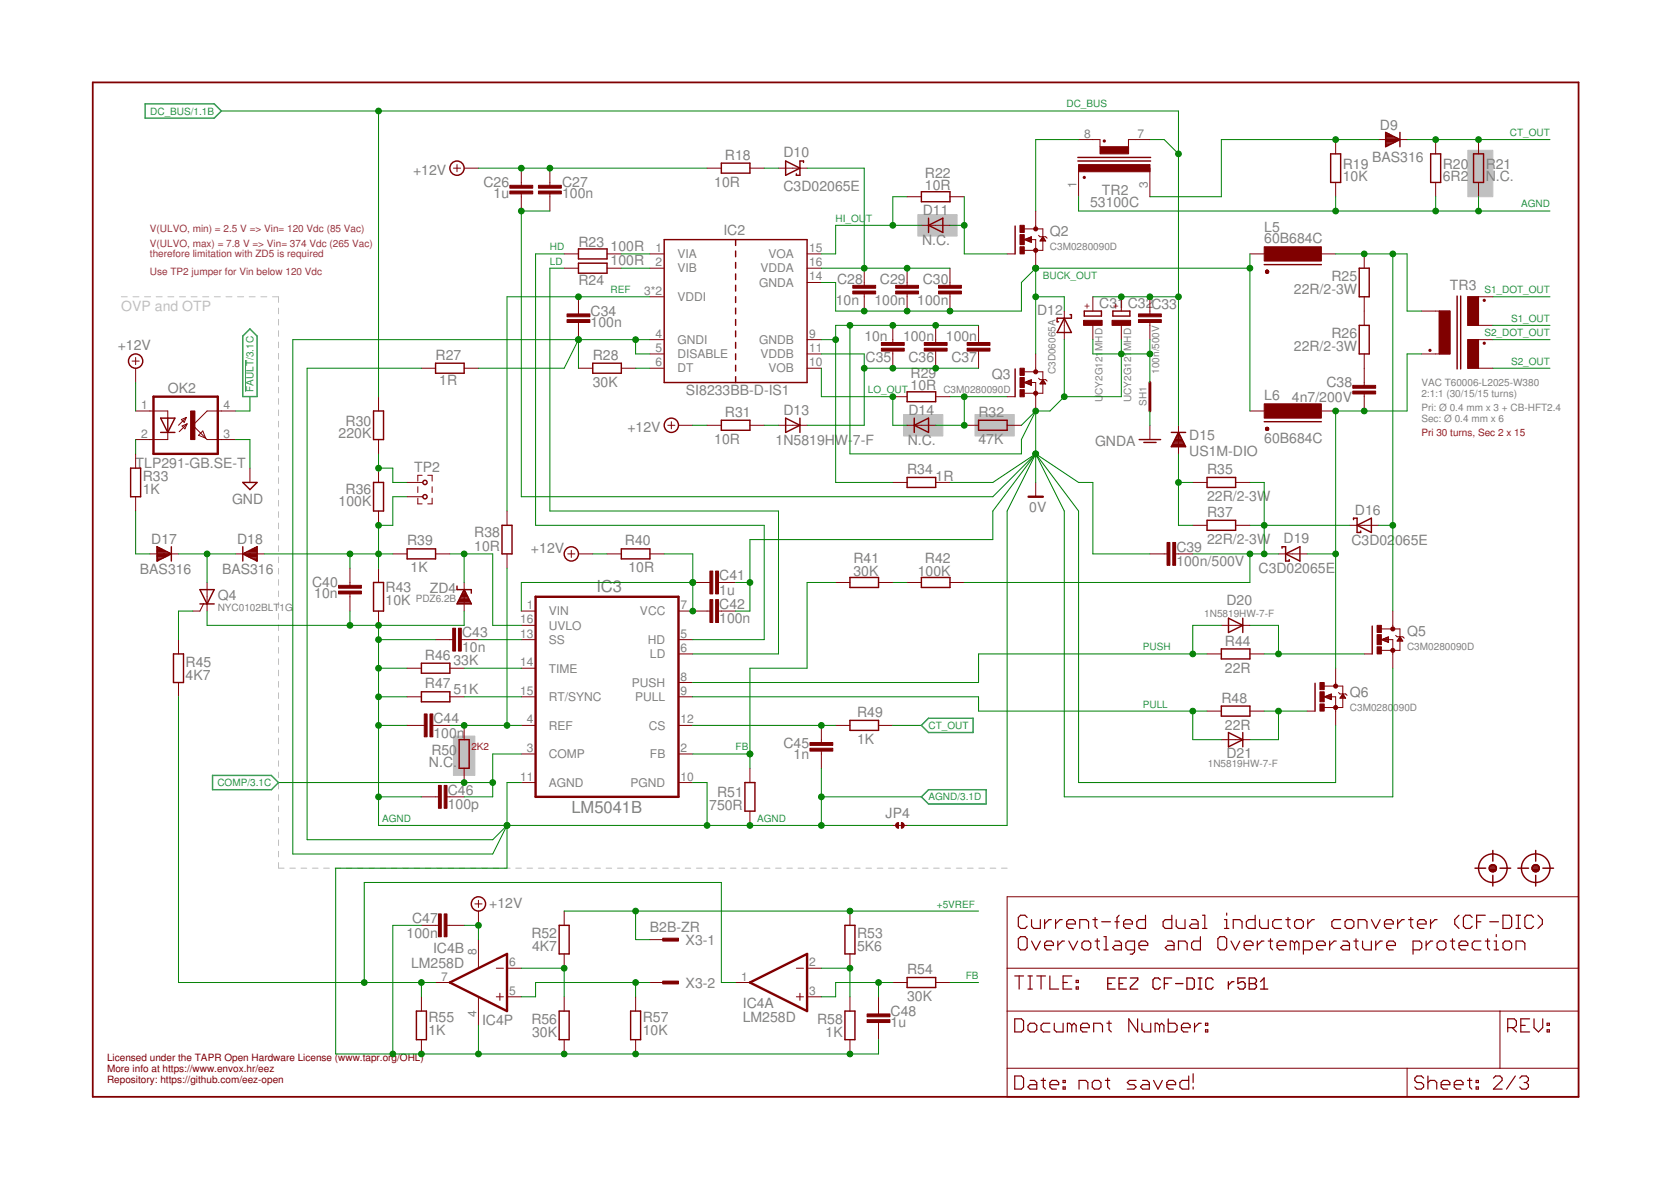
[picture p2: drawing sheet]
<svg xmlns="http://www.w3.org/2000/svg" width="297mm" height="210mm" viewBox="0 0 297 210" stroke-linecap="round" stroke-linejoin="round" font-family="sans-serif">
<g fill="#c0c0c0" stroke="#c0c0c0" stroke-width=".18">
<path d="M260.9 26.7h4.5v8.3h-4.5z"/>
<path d="M80.6 130.8h3.8v7h-3.8z"/>
<path d="M173.3 73.7h7v3.8h-7z"/>
<path d="M163.2 38.1h6.9v3.9h-6.9z"/>
<path d="M160.6 73.7h7v3.8h-7z"/>
</g>
<g fill="none" stroke="#c0c0c0" stroke-width=".18">
<path d="M21.6 52.7h1M23.6 52.7h1.1M25.7 52.7h1.1M27.8 52.7h1M29.8 52.7h1.1M31.9 52.7h1.1M34 52.7h1M36 52.7h1.1M38.1 52.7h1.1M40.2 52.7h1M42.2 52.7h1.1M44.3 52.7h1.1"/>
<path d="M46.4 52.7h1M48.4 52.7h1.1v1M49.5 54.8v1M49.5 56.8v1M49.5 58.8v1M49.5 60.8v1M49.5 62.8v1M49.5 64.8v1M49.5 66.8v1M49.5 68.8v1M49.5 70.8v1.1M49.5 72.9v1"/>
<path d="M49.5 74.9v1M49.5 76.9v1M49.5 78.9v1M49.5 80.9v1M49.5 82.9v1M49.5 84.9v1M49.5 86.9v1M49.5 88.9v1.1M49.5 91v1M49.5 93v1M49.5 95v1M49.5 97v1"/>
<path d="M49.5 99v1M49.5 101v1M49.5 103v1M49.5 105v1M49.5 107v1.1M49.5 109.1v1M49.5 111.1v1M49.5 113.1v1M49.5 115.1v1M49.5 117.1v1M49.5 119.1v1M49.5 121.1v1"/>
<path d="M49.5 123.1v1M49.5 125.1v1.1M49.5 127.1v1.1M49.5 129.2v1M49.5 131.2v1M49.5 133.2v1M49.5 135.2v1M49.5 137.2v1M49.5 139.2v1M49.5 141.2v1M49.5 143.3v1M49.5 145.3v1"/>
<path d="M49.5 147.3v1M49.5 149.3v1M49.5 151.3v1M49.5 153.3v1h1M51.5 154.3h1M53.5 154.3h1M55.5 154.3h1M57.5 154.3h1M59.5 154.3h1.1M61.6 154.3h1M63.6 154.3h1M65.6 154.3h1"/>
<path d="M67.6 154.3h1M69.6 154.3h1M71.6 154.3h1M73.6 154.3h1M75.6 154.3h1M77.6 154.3h1M79.6 154.3h1M81.6 154.3h1M83.6 154.3h1M85.6 154.3h1.1M87.7 154.3h1M89.7 154.3h1"/>
<path d="M91.7 154.3h1M93.7 154.3h1M95.7 154.3h1M97.7 154.3h1M99.7 154.3h1M101.7 154.3h1M103.7 154.3h1M105.7 154.3h1M107.7 154.3h1M109.7 154.3h1M111.8 154.3h1M113.7 154.3h1.1"/>
<path d="M115.8 154.3h1M117.8 154.3h1M119.8 154.3h1M121.8 154.3h1M123.8 154.3h1M125.8 154.3h1M127.8 154.3h1M129.8 154.3h1M131.8 154.3h1M133.8 154.3h1.1M135.8 154.3h1.1M137.9 154.3h1"/>
<path d="M139.9 154.3h1M141.9 154.3h1M143.9 154.3h1M145.9 154.3h1M147.9 154.3h1M149.9 154.3h1M151.9 154.3h1M153.9 154.3h1M155.9 154.3h1M157.9 154.3h1M159.9 154.3h1.1M161.9 154.3h1.1"/>
<path d="M164 154.3h1M166 154.3h1M168 154.3h1M170 154.3h1M172 154.3h1M174 154.3h1M176 154.3h1M178 154.3h1"/>
</g>
<g fill="none" stroke="#800000" stroke-width=".21">
<path d="M180.4 173.5h1.5M181 166.9l.4-.4h.8l.4 .4v1.5l-.4 .4h-.8l-.4-.4zM181.2 173.5v2.3M182.6 163.1l-.4-.4h-.8l-.4 .4v1.5l.4 .4h.8l.4-.4M182.7 173.5h.8M182.7 175.8h.8M183.1 173.5v2.3M183.4 163.4v1.2l.3 .4h1.2v-1.6M183.4 167.3l.7 1.5 .8-1.5M184.3 173.5h1.5M185.1 173.5v2.3M185.7 163.4v1.6"/>
<path d="M185.7 168h1.6v-.4l-.4-.3h-.8l-.4 .3v.8l.4 .4h.8M186.6 173.5v2.3h1.6M186.9 163.4h-.4l-.8 .8M187.6 163.4v1.6M188 167.3v1.5M188.8 163.4h-.4l-.8 .8M189 174.6h.7M189.2 167.3h-.4l-.8 .7M189.6 164.2h1.6v-.4l-.4-.4h-.8l-.4 .4v.8l.4 .4h.8M190 167.3l.8 1.5 .8-1.5M190.5 173.5h-1.5v2.3h1.5M191.3 175.4h.4v.4h-.4z"/>
<path d="M191.3 174.2h.4v.4h-.4zM191.9 165v-1.6h1.2l.4 .4v1.2M192.3 167.6l.4-.3h.8l.4 .3v.8l-.4 .4h-.8l-.4-.4zM194.3 163.4h.8M194.7 163.1v1.5l.4 .4M194.7 167.3h.8M195.1 166.9v1.5l.4 .4M195.8 163.8h1.6M196.2 166.5h.4v2.3M196.2 168.8h.8M198.2 163.8h.7M198.2 167.3h.7l.4 .3v1.2h-1.1l-.4-.4 .4-.4h1.1"/>
<path d="M198.9 162.7l-.3 .4v1.9M199.7 164.2h1.6v-.4l-.4-.4h-.8l-.4 .4v.8l.4 .4h.8M201.7 168.8h-1.2l-.4-.4v-.8l.4-.3h1.2v1.9l-.4 .4h-.4M202.5 168h1.5v-.4l-.4-.3h-.7l-.4 .3v.8l.4 .4h.7M203.6 162.7v2.3h-1.1l-.4-.4v-.8l.4-.4h1.1M207.5 167.3h.8l.4 .3v1.2h-1.2l-.4-.4 .4-.4h1.2M208.3 162.7v2.3h-1.2l-.3-.4v-.8l.3-.4h1.2M209.1 163.4v1.2l.4 .4h1.2v-1.6M209.5 168.8v-1.5h1.2l.3 .3v1.2M211.8 163.4h.8l.4 .4v1.2h-1.2l-.4-.4 .4-.4h1.2M213.4 166.5v2.3h-1.2l-.4-.4v-.8l.4-.3h1.2M213.8 162.7h.4v2.3"/>
<path d="M213.8 165h.7M216.5 166.9l.4-.4h.8l.4 .4v1.5l-.4 .4h-.8l-.4-.4zM217.7 165h.7M217.7 163.4h.4v1.6M218.1 162.3v.4M218.8 167.3l.8 1.5 .8-1.5M219.2 165v-1.6h1.2l.4 .4v1.2M221.2 168h1.5v-.4l-.4-.3h-.7l-.4 .3v.8l.4 .4h.7M223.1 162.7v2.3h-1.1l-.4-.4v-.8l.4-.4h1.1M223.5 167.3v1.5M223.9 163.4v1.2l.4 .4h1.1v-1.6M224.7 167.3h-.4l-.8 .7"/>
<path d="M225.4 167.3h.8M225.8 166.9v1.5l.4 .4M227 168h1.6v-.4l-.4-.3h-.8l-.4 .3v.8l.4 .4h.8M227.8 163.4h-1.2l-.4 .4v.8l.4 .4h1.2M228.6 163.4h.8M229 163.1v1.5l.4 .4M230.1 163.8l.4-.4h.8l.4 .4v.8l-.4 .4h-.8l-.4-.4zM230.1 167.6v1.2M230.1 167.6l-.4-.3h-.3v1.5M230.1 167.6l.4-.3 .4 .3v1.2M231.7 168.8h1.2l.4-.4v-.8l-.4-.3h-1.2v2.3M232.5 163.4v1.6"/>
<path d="M233.6 163.4h-.3l-.8 .8M234 168h1.6v-.4l-.4-.3h-.8l-.4 .3v.8l.4 .4h.8M236.4 167.3v1.5M237.5 167.3h-.3l-.8 .7M238.3 163.4h-1.1l-.5 .4v.8l.5 .4h1.1M238.7 167.3h.8l.4 .3v1.2h-1.2l-.4-.4 .4-.4h1.2M239.5 163.4h.8l.4 .4v.8l-.4 .4h-.8l-.4-.4v-.8zM240.7 167.3h.7M241 166.9v1.5l.4 .4M241.4 165v-1.6h1.2l.4 .4v1.2M242.2 167.3v1.1l.4 .4h1.2v-1.5M243.8 163.4l.8 1.6 .7-1.6"/>
<path d="M244.6 167.3v1.5M245.7 167.3h-.4l-.7 .7M246.1 164.2h1.6v-.4l-.4-.4h-.8l-.4 .4v.8l.4 .4h.8M246.5 168h1.6v-.4l-.4-.3h-.8l-.4 .3v.8l.4 .4h.8M248.5 163.4v1.6M249.6 163.4h-.4l-.7 .8M250.4 163.4h.8M250.8 163.1v1.5l.4 .4M251.2 168.8h1.1l.4-.4v-.8l-.4-.3h-1.1v2.3M252 164.2h1.5v-.4l-.4-.4h-.8l-.3 .4v.8l.3 .4h.8M253.5 167.3v1.5M254.3 163.4v1.6"/>
<path d="M254.7 167.3h-.4l-.8 .7M255.5 163.4h-.4l-.8 .8M255.5 167.6l.4-.3h.7l.4 .3v.8l-.4 .4h-.7l-.4-.4zM257.8 167.3h.8M258.2 166.9v1.5l.4 .4M259.4 162.7l-.8 .7v.8l.8 .8M259.4 168h1.5v-.4l-.4-.3h-.7l-.4 .3v.8l.4 .4h.7M261.7 163.1l-.4-.4h-.8l-.4 .4v1.5l.4 .4h.8l.4-.4M262.5 163.8h.7M263.2 167.3h-1.1l-.4 .3v.8l.4 .4h1.1M264 162.7h-1.5v2.3M264 167.3h.8"/>
<path d="M264.4 166.9v1.5l.4 .4M264.8 163.8h1.6M265.6 168.8h.8M265.6 167.3h.4v1.5M266 166.1v.4M267.2 162.7h1.1l.4 .4v1.5l-.4 .4h-1.1zM267.5 167.3h.8l.4 .3v.8l-.4 .4h-.8l-.3-.4v-.8zM269.5 162.7h.8M269.5 165h.8M269.5 168.8v-1.5h1.2l.4 .3v1.2M269.9 162.7v2.3M272.6 163.1l-.4-.4h-.8l-.3 .4v1.5l.3 .4h.8l.4-.4"/>
<path d="M273.4 162.7l.8 .7v.8l-.8 .8M180.4 181.1h1.2l.3 .4v1.5l-.3 .4h-1.2zM180.4 191.2h1.2l.3 .4v1.6l-.3 .4h-1.2zM182.7 182.2l.4-.3h.8l.4 .3v.8l-.4 .4h-.8l-.4-.4zM183.1 192h.8l.4 .4v1.2h-1.2l-.4-.4 .4-.4h1.2M185.1 192h.7M185.5 191.6v1.6l.3 .4M186.6 192.8h1.6v-.4l-.4-.4h-.8l-.4 .4v.8l.4 .4h.8M186.6 181.9h-1.1l-.4 .3v.8l.4 .4h1.1M187.4 181.9v1.1l.4 .4h1.2v-1.5M189 193.2h.4v.4h-.4zM189 192h.4v.4h-.4z"/>
<path d="M190.5 182.2l-.4-.3h-.4v1.5M190.5 182.2l.4-.3 .4 .3v1.2M190.5 182.2v1.2M191.8 193.6v-1.6h1.2l.4 .4v1.2M192.1 182.6h1.5v-.4l-.3-.3h-.8l-.4 .3v.8l.4 .4h.8M194.2 192.4l.3-.4h.8l.4 .4v.8l-.4 .4h-.8l-.3-.4zM194.4 183.4v-1.5h1.2l.4 .3v1.2M196.5 192h.8M196.8 181.9h.7M196.9 191.6v1.6l.4 .4M197.1 181.5v1.5l.4 .4M202 192h-1.2l-.4 .4 .4 .4h.8l.4 .4-.4 .4h-1.2"/>
<path d="M202.2 181.1v2.3l-1.5-2.3v2.3M203 181.9v1.1l.4 .4h1.2v-1.5M203.1 192h.8l.4 .4v1.2h-1.2l-.4-.4 .4-.4h1.2M205.1 192l.7 1.6 .8-1.6M206.1 182.2l-.4-.3h-.4v1.5M206.1 182.2v1.2M206.1 182.2l.4-.3 .4 .3v1.2M207.4 192.8h1.6v-.4l-.4-.4h-.8l-.4 .4v.8l.4 .4h.8M207.7 181.1v2.3h1.2l.3-.4v-.8l-.3-.3h-1.2M210 182.6h1.6v-.4l-.4-.3h-.8l-.4 .3v.8l.4 .4h.8M211.3 191.2v2.4h-1.2l-.4-.4v-.8l.4-.4h1.2M212.1 190.8v1.6"/>
<path d="M212.1 193.2v.4M212.3 181.9v1.5M213.5 181.9h-.4l-.8 .7M214.3 183h.4v.4h-.4zM214.3 181.9h.4v.3h-.4zM253.1 191.6l-.4-.4h-.8l-.4 .4v.4l.4 .4h.8l.4 .4v.4l-.4 .4h-.8l-.4-.4M253.8 192.4l.4-.4h.8l.4 .4v1.2M253.8 191.2v2.4M256.2 192.8h1.5v-.4l-.4-.4h-.7l-.4 .4v.8l.4 .4h.7M258.5 192.8h1.6v-.4l-.4-.4h-.8l-.4 .4v.8l.4 .4h.8M260.9 192h.7M261.2 191.6v1.6l.4 .4"/>
<path d="M262.4 193.2h.4v.4h-.4zM262.4 192h.4v.4h-.4zM265.5 191.6l.4-.4h.7l.4 .4v.4l-1.5 1.6h1.5M268 182.6h1.2l.4-.4v-.7l-.4-.4h-1.2v2.3M268.8 182.6l.8 .8M269.4 191.2l-1.6 2.4M270.2 191.6l.3-.4h.8l.4 .4v.4l-.4 .4M270.3 182.2h.8M270.9 192.4h.4M271.3 192.4l.4 .4v.4l-.4 .4h-.8l-.3-.4M271.9 181.1h-1.6v2.3h1.6M272.7 181.1v1.5l.8 .8 .7-.8v-1.5"/>
<path d="M275 183h.4v.4h-.4zM275 181.9h.4v.3h-.4z"/>
</g>
<g fill="none" stroke="#800000" stroke-width=".32">
<path d="M16.5 14.6h264.1v180.3h-264.1z"/>
<circle cx="192.7" cy="31.5" r=".13"/>
<circle cx="196.3" cy="25.1" r=".13"/>
<circle cx="263.8" cy="53.4" r=".13"/>
<circle cx="254.2" cy="62.3" r=".13"/>
<circle cx="263.8" cy="61" r=".13"/>
</g>
<g fill="none" stroke="#800000" stroke-width=".18">
<path d="M80.6 29.9h1.3M81.2 29.3v1.2M82.5 29.9h2.5M92.7 29.9v3M92.7 34.5v3M97.7 29.9v3M97.7 34.5v3M125.7 29.9h2.5M133.3 29.9h2.5M138.4 29.9h5.1M161.2 35h2.6M168.9 35h2.5"/>
<path d="M184.1 37.5v3.2M191.7 29.9v5.1M191.7 24.8h3.8v1.3M204.4 29.9v5.1M204.4 24.8h-3.8v1.3M237.4 24.8v2.5M237.4 32.4v2.6M245 24.8h5.1M255.2 24.8v2.5M255.2 32.4v2.6M262.8 24.8v2.5M262.8 32.4v2.6"/>
<path d="M100.3 45.1h2.5M100.3 47.7h2.5M102.8 52.7v3.1M102.8 57.3v3.1M107.9 45.1h2.5M107.9 47.7h2.5M115.5 45.1h2.6M115.5 47.7h2.6M115.5 52.7h2.6M143.5 45.1h2.5M143.5 47.7h2.5M143.5 50.2h2.5"/>
<path d="M153.6 47.7v3M153.6 52.2v3.1M158.7 57.8v3.1M161.2 47.7v3M161.2 52.2v3.1M163.8 40h5.1M166.3 57.8v3.1M168.9 47.7v3M168.9 52.2v3.1M173.9 57.8v3.1M179 45.1h1.4M182.1 42.6l1.2-.5v1z"/>
<path d="M182.1 40.7h3.3v3.8h-3.3M182.1 42.6h1.2M182.3 42.5h1M182.4 42.7h.9M182.6 42.4h.7M182.7 42.8h.6M182.9 42.2h.4M183 43h.3M183.2 42.1h.1M183.2 42.6h.9v5.1M184.6 41.8l.3 .3h1l.2 .2M184.9 42.7h.9"/>
<path d="M185 42.6h.7M185.1 42.5h.6M185.2 42.4h.4M185.3 42.2h.2M185.3 42.1h.1M185.4 42.1l.5 .7h-1zM189.2 55.3v5.1M194.3 52.7v2.6M194.3 57.8v2.6M199.3 52.7v2.6M199.3 57.8v2.6M204.4 52.7v3.1"/>
<path d="M204.4 57.3v3.1M222.2 45.1h2.5M234.9 45.1h2.5M242.5 45.1v2.6M242.5 52.7v5.1M252.7 55.3h5v7.6h-5M255.8 55.3v7.6M262.8 52.7v5.1M265.4 52.7h-4.5v5.1h4.5M23.5 64.2h1.2M24.1 63.5v1.3M24.1 65.4v2.6"/>
<path d="M24.1 73h5.7v1.3M29.8 76.9v1.2h-5.7M32.2 74.6l.9-.4-.4 .9zM32.4 75.7l.9-.4-.4 .9zM33.1 74.2l-1.4 1.4M33.3 75.3l-1.4 1.4M35.3 77.4l.7-.8 .6 1.3zM41.9 73h-5.1l-2.5 2.6 2.5 2.5h5.1M67.3 70.5v2.5M67.3 78.1v2.6M74.9 65.4h2.5M82.5 65.4h2.5"/>
<path d="M102.8 65.4h2.6M110.4 65.4h2.6M115.5 60.4h2.6M115.5 65.4h2.6M115.5 62.9h2.6M118.7 75.6h1.3M119.3 75v1.2M120.6 75.6h2.5M125.7 75.6h2.5M133.3 75.6h2.5M138.4 75.6h5.1M143.5 60.4h2.5"/>
<path d="M143.5 65.4h2.5M143.5 62.9h2.5M158.7 70.5h2.5M158.7 62.4v3M161.2 75.6h5.1M166.3 70.5h2.6M166.3 62.4v3M171.4 75.6h2.5M173.9 62.4v3M179 70.5h1.4M179 75.6h2.6M182.1 68l1.2-.5v1z"/>
<path d="M182.1 66.1h3.3v3.8h-3.3M182.2 67.9h1.1M182.3 68.1h1M182.5 67.8h.8M182.6 68.2h.7M182.8 67.7h.5M182.9 68.3h.4M183.1 67.6h.2M183.2 68.4h.1M183.2 68h.9v5M184.1 62.9v3.2M184.6 67.2l.3 .3h1l.2 .2"/>
<path d="M184.9 68.2h.9M185 68.1h.8M185.1 67.9h.6M185.1 67.8h.5M185.2 67.7h.3M185.3 67.6h.1M185.4 67.5l.5 .7h-1zM204.4 75.6v2.5M209.5 75.6v5.1M222.2 73h2.5M234.9 73h2.5M242.5 62.9v5.6"/>
<path d="M242.5 70v3M262.8 60.4v5M265.4 60.4h-4.5v5h4.5M24.1 80.7v2.5M24.1 88.3v2.5M26.6 98.4h5.1M41.9 98.4h5.1M44.4 83.2v2.5M67.3 83.2v2.5M67.3 90.8v2.6M69.8 98.4h2.6M72.4 85.7h2.8"/>
<path d="M72.4 88.3h2.8M74.3 88.5v1.1h.7M74.3 86.5v1M75 84.5h-.7v1M76 84.5h.8v1M76.8 86.5v1M76.8 88.5v1.1h-.8M77.4 98.4h2.6M90.1 90.8v2.6M90.1 98.4v2.6M100.9 98.4h1.3M101.6 97.8v1.3"/>
<path d="M102.8 98.4h2.6M107.9 98.4h2.5M115.5 98.4h2.6M158.7 85.7h2.5M166.3 85.7h2.6M184.1 85.7v2.6M204.4 98.4h3.1M209 98.4h3M212 93.4h2.6M212 85.7h2.6M219.6 93.4h2.6M219.6 85.7h2.6"/>
<path d="M227.3 98.4h5M240 93.4h5M31.7 113.7v2.5M36.2 107.3l-.7 1.3h-1.2M36.8 103.5v5.1M62.2 101v3M62.2 105.6v3M67.3 101v2.5M67.3 108.6v2.5M72.4 118.8h2.5M77.4 113.7h3.1M80 118.8h2.5"/>
<path d="M82 113.7h3M82.5 103.5v5.1M92.7 108.6h2.5M92.7 113.7h2.5M92.7 118.8h2.5M92.7 111.1h2.5M120.6 108.6h5.6M120.6 113.7h2.5M120.6 116.2h2.5M123.1 103.5h3.1M127.7 108.6h3.1M127.7 103.5h3.1"/>
<path d="M148.5 103.5h2.6M156.2 103.5h2.5M161.2 103.5h2.6M168.9 103.5h2.5M214.6 116.2h2.5M217.1 111.1h5.1M222.2 116.2h2.5M237.4 118.8v3.1M242.5 116.2h1.4M245.6 113.7l1.2-.5v1zM245.6 111.8h3.3v3.8h-3.3M245.6 113.6h1.2"/>
<path d="M245.8 113.8h1M245.9 113.5h.9M246.1 113.9h.7M246.3 113.4h.5M246.4 114h.4M246.5 113.3h.3M246.7 114.1h.1M246.7 113.7h.9v5.1M247.6 108.6v3.2M248.1 112.9l.2 .3h1.1l.2 .2M248.4 113.9h.9M248.5 113.8h.8"/>
<path d="M248.5 113.6h.7M248.6 113.5h.5M248.7 113.4h.3M248.8 113.3h.1M248.9 113.2l.5 .7h-1.1zM31.7 121.3v2.5M72.4 128.9h3M72.4 123.8h2.5M76.9 128.9h3.1M80 123.8h2.5M82.5 128.9v2.6M82.5 136.5v2.6"/>
<path d="M92.7 134h2.5M92.7 128.9h2.5M92.7 123.8h2.5M92.7 139.1h2.5M120.6 134h2.5M120.6 128.9h2.5M120.6 121.3h2.5M120.6 123.8h2.5M120.6 139.1h2.5M133.3 136.5v2.6M146 128.9v3.1M146 133.5v3"/>
<path d="M148.5 128.9h2.6M156.2 128.9h2.5M214.6 126.4h2.5M217.1 131.5h5.1M222.2 126.4h2.5M232.3 126.4h1.5M235.4 123.8l1.3-.5v1.1zM235.4 121.9h3.3v3.9h-3.3M235.5 123.9h1.2M235.5 123.8h1.2M235.9 124h.8M235.9 123.7h.8"/>
<path d="M236.2 124.1h.5M236.2 123.5h.5M236.5 124.3h.2M236.5 123.4h.2M236.5 123.8h.9v5.1M237.9 123.1l.3 .2h1l.3 .3M238.2 124h1M238.3 123.9h.8M238.4 123.8h.6M238.5 123.7h.4M238.6 123.5h.2M238.6 123.4h.2"/>
<path d="M238.7 123.3l.5 .8h-1zM74.9 141.6h3M79.5 141.6h3M133.3 144.2v2.5M158.7 146.7h2.5M179 159.4h101.6v35.5h-101.6zM74.9 164.5h3M74.9 177.2v2.5M77.4 174.6h2.6M79.5 164.5h3M84.4 160.7h1.3M85 160v1.3"/>
<path d="M85 161.9v2.6M85 167v5.1M85 177.2v5M88.2 172.1h1.3M88.2 177.2h1.3M88.9 176.5v1.3M90.1 172.1h2.6M90.1 177.2h2.6M100.3 161.9v2.6M100.3 169.5v2.6M100.3 177.2v2.5M113 177.2v2.5"/>
<path d="M115.5 167h2.6M115.5 174.6h2.6M130.8 174.6h2.5M141.6 172.1h1.2M141.6 177.2h1.2M142.2 176.5v1.3M143.5 172.1h2.5M143.5 177.2h2.5M151.1 161.9v2.6M151.1 169.5v2.6M151.1 177.2v2.5M156.2 177.2v3"/>
<path d="M158.7 174.6h2.5M166.3 174.6h2.6M179 179.7h101.6M179 172.1h101.6M266.6 179.7v10.2M74.9 184.8v2.5M100.3 184.8v2.5M113 184.8v2.5M151.1 184.8v2.5M156.2 181.7v3.1M179 189.9h101.6M250.1 189.9v5"/>
</g>
<g fill="none" stroke="#800000" stroke-width=".23">
<path d="M196.9 174.8h.7M198.2 173.8h-1.3v2h1.3M198.9 174.8h.7M200.2 173.8h-1.3v2h1.3M200.9 173.8h1.3v.4l-1.3 1.3v.3h1.3M206.3 174.2l-.4-.4h-.6l-.3 .4v1.3l.3 .3h.6l.4-.3M207 174.8h.6M208.3 173.8h-1.3v2M209 174.8h1.3M211 173.8h1l.3 .4v1.3l-.3 .3h-1zM213 173.8h.7M213 175.8h.7"/>
<path d="M213.3 173.8v2M215.6 174.2l-.3-.4h-.6l-.4 .4v1.3l.4 .3h.6l.3-.3M218.4 174.5v1.3M219.4 174.5h-.4l-.6 .6M221.3 173.8h-1.3v1l.7-.3h.3l.3 .3v.7l-.3 .3h-.6l-.4-.3M222.1 173.8h.9l.4 .4v.3l-.4 .3 .4 .3v.4l-.4 .3h-.9zM222.1 174.8h.9M224.1 175.8h1.3M224.1 174.5l.6-.7v2"/>
</g>
<g fill="none" stroke="#800000" stroke-width=".25">
<path d="M128.2 29h5.1v1.8h-5.1zM139.7 28.6l2.5 1.3-2.5 1.3zM142.8 28.9v-.3h-.6v2.6h-.6v-.3M163.8 34.1h5.1v1.8h-5.1zM165.1 38.8v2.5M191.6 28h12.9M191.6 28.6h12.9M236.5 27.3h1.8v5.1h-1.8zM246.3 23.5l2.6 1.3-2.6 1.3zM246.3 25.9h.5M246.3 25.6h.9M246.3 25.4h1.3"/>
<path d="M246.3 25.2h1.8M246.3 25h2.2M246.3 24.7h2.5M246.3 24.5h2M246.3 24.3h1.6M246.3 24.1h1.1M246.3 23.9h.7M246.3 23.6h.2M248.9 23.5v2.6M254.3 27.3h1.8v5.1h-1.8zM261.9 27.3h1.8v5.1h-1.8zM102.8 46.8h5.1v1.8h-5.1z"/>
<path d="M102.8 44.2h5.1v1.8h-5.1zM118.1 42.6h25.4v25.4h-25.4zM130.8 42.6v1M130.8 44.6v1M130.8 46.7v1M130.8 48.7v1M130.8 50.7v1M130.8 52.7v1.1M130.8 54.8v1M130.8 56.8v1M130.8 58.8v1.1M165.1 40l2.5-1.2v2.5z"/>
<path d="M180.4 40.2v4.9M189.2 56.6l1.3 2.5h-2.6zM190.2 55.9h.3v.7h-2.6v.6h.3M192.7 55.3h3.1v.9h-3.1zM197.8 55.3h3.1v.9h-3.1zM224.7 47h10.2M225 48.3l.1 .2h.3M225 48.3h.5M225.1 48.1h.3M225.1 48.1l-.1 .2M225.1 48.5h.3M225.4 48.1l.1 .1-.1 .3"/>
<path d="M241.6 47.7h1.8v5h-1.8zM241.6 57.8h1.8v5.1h-1.8zM259 52.6v13M259.7 52.6v13M28.6 74.3h2.5l-1.3 2.6zM28.6 76.9h2.5M29.8 74.3v2.6M66.4 73h1.8v5.1h-1.8zM77.4 64.6h5.1v1.7h-5.1zM105.4 64.6h5v1.7h-5zM128.2 74.7h5.1v1.8h-5.1zM130.8 60.9v1"/>
<path d="M130.8 62.9v1M130.8 64.9v1.1M130.8 67v1M139.7 74.3l2.5 1.3-2.5 1.3zM142.2 74.3v2.6M161.2 69.6h5.1v1.8h-5.1zM162.5 75.6l2.6-1.3v2.6zM162.5 74.3v2.6M173.9 74.7h5.1v1.8h-5.1zM180.4 65.6v4.9M202.5 78.1h3.8M203.3 78.6h2.2"/>
<path d="M208.2 76.9h2.6M208.3 79.2h2.4M208.4 79h2.1M208.6 78.7h1.8M208.7 78.5h1.6M208.8 78.3h1.4M208.9 78.1h1.2M209 77.9h1M209.1 77.6h.8M209.2 77.4h.6M209.3 77.2h.4M209.4 77h.1"/>
<path d="M209.5 76.9l1.3 2.5h-2.6zM224.7 75h10.2M225 76.3a.25 .25 0 0 0 .2 .2 .25 .25 0 0 0 .3-.2M225 76.3h.5M225 76.1h.4M225.5 76.1v.2M225.5 76.1l-.4-.1-.1 .3M23.2 83.2h1.8v5.1h-1.8zM27.9 99.6h.2M27.9 99.4h.7M27.9 99.2h1.1M27.9 99h1.5"/>
<path d="M27.9 98.7h2M27.9 98.5h2.4M27.9 98.3h2.2M27.9 98.1h1.8M27.9 97.9h1.4M27.9 97.6h.9M27.9 97.4h.5M27.9 97.2h.1M27.9 97.2l2.6 1.2-2.6 1.3zM30.5 97.2v2.5M43.2 97.2v2.5M43.2 98.4l2.5-1.2v2.5z"/>
<path d="M43.2 85.7h2.5l-1.3 1.3zM43.3 98.5h2.4M43.5 98.3h2.2M43.7 98.7h2M43.9 98.1h1.8M44.2 99h1.5M44.4 97.9h1.3M44.6 99.2h1.1M44.8 97.6h.9M45.1 99.4h.6M45.3 97.4h.4M45.5 99.6h.2"/>
<path d="M45.7 97.2h.1M66.4 85.7h1.8v5.1h-1.8zM72.4 97.6h5v1.7h-5zM89.2 93.4h1.8v5h-1.8zM110.4 97.6h5.1v1.7h-5.1zM161.2 84.9h5.1v1.7h-5.1zM214.6 92.5h5v1.8h-5zM214.6 84.9h5v1.7h-5zM227.9 97.4v-.2h.6v2.5h.7v-.2M228.5 98.4l2.6-1.2v2.5zM240.6 92.4v-.3h.6v2.5h.7v-.2M241.2 93.4l2.6-1.3v2.5z"/>
<path d="M30.8 116.2h1.8v5.1h-1.8zM35.5 107.3h2.6M35.5 104.8h2.6l-1.3 2.5zM66.4 103.5h1.8v5.1h-1.8zM74.9 117.9h5.1v1.8h-5.1zM81.2 104.2v.6h2.6v.6M81.3 107.2h2.4M81.4 107h2.2M81.6 106.7h1.9M81.7 106.5h1.7M81.8 106.3h1.5M81.9 106.1h1.3"/>
<path d="M82 105.9h1M82.1 105.6h.8M82.2 105.4h.6M82.3 105.2h.4M82.4 105h.2M82.5 104.8l1.3 2.5h-2.6zM151.1 102.6h5.1v1.8h-5.1zM163.8 102.6h5.1v1.8h-5.1zM217.1 115.3h5.1v1.8h-5.1zM218.4 109.9l2.5 1.2-2.5 1.3zM220.9 109.9v2.5M243.9 111.3v4.9"/>
<path d="M74.9 123h5.1v1.7h-5.1zM81.6 131.5h1.8v5h-1.8zM132.4 139.1h1.8v5.1h-1.8zM151.1 128h5.1v1.8h-5.1zM217.1 125.5h5.1v1.8h-5.1zM218.4 130.2l2.5 1.3-2.5 1.2zM220.9 130.2v2.5M233.8 121.4v5M262.2 154.3h1.9M264.7 154.3a.64 .64 0 0 0 .7 .7 .64 .64 0 0 0 .6-.7M264.7 154.3h1.3M264.8 154.5h1.2"/>
<path d="M264.8 154.1h1.1M264.8 154.1l-.1 .2M264.9 154.7h1M264.9 153.8h.9M265.4 151.2v1.9M265.4 155.6v1.9M265.8 153.9a.64 .64 0 0 0-1 .2M265.8 153.9l.2 .4M266.6 154.3h1.9M269.8 154.3h1.9M272.4 154.3h1.2M272.4 154.5h1.2"/>
<path d="M272.4 154.1a.64 .64 0 0 0 .5 .8 .64 .64 0 0 0 .7-.6M272.4 154.1h1.2M272.5 154.7h1M272.5 153.9a.64 .64 0 0 1 1.1 .2M272.5 153.9l-.1 .2M272.6 153.8h.8M273 151.2v1.9M273 155.6v1.9M273.6 154.1v.2M274.3 154.3h1.9M74 179.7h1.8v5.1h-1.8zM99.4 164.5h1.8v5h-1.8z"/>
<path d="M99.4 179.7h1.8v5.1h-1.8zM112.1 179.7h1.8v5.1h-1.8zM150.2 164.5h1.8v5h-1.8zM150.2 179.7h1.8v5.1h-1.8zM161.2 173.7h5.1v1.8h-5.1z"/>
<circle cx="81.2" cy="29.9" r="1.27"/>
<circle cx="24.1" cy="64.2" r="1.27"/>
<circle cx="119.3" cy="75.6" r="1.27"/>
<circle cx="75.5" cy="85.7" r=".38"/>
<circle cx="75.5" cy="88.3" r=".38"/>
<circle cx="101.6" cy="98.4" r="1.27"/>
<circle cx="265.4" cy="154.3" r="2.54"/>
<circle cx="273" cy="154.3" r="2.54"/>
<circle cx="85" cy="160.7" r="1.27"/>
</g>
<g fill="#800000" stroke="#800000" stroke-width=".18">
<path d="M195.5 26.1h5.1v1.2h-5.1z"/>
<path d="M191.7 29.3h12.7v1.2h-12.7z"/>
<path d="M77.9 162.4h.5v4.1h-.5z"/>
<path d="M79 162.4h.5v4.1h-.5z"/>
<path d="M117.8 166.8h2.8v.5h-2.8z"/>
<path d="M117.8 174.4h2.8v.5h-2.8z"/>
<path d="M33.9 73h.7v5.1h-.7z"/>
<path d="M154.1 180.2h4.1v.5h-4.1z"/>
<path d="M154.1 181.2h4.1v.5h-4.1z"/>
<path d="M100.8 55.8h4.1v.5h-4.1z"/>
<path d="M100.8 56.8h4.1v.5h-4.1z"/>
<path d="M151.6 51.7h4.1v.5h-4.1z"/>
<path d="M151.6 50.7h4.1v.5h-4.1z"/>
<path d="M234.6 125.1h.8v1.3h-.8z"/>
<path d="M234.6 121.3h.8v1.3h-.8z"/>
<path d="M234.6 123h.8v1.7h-.8z"/>
<path d="M244.8 115h.8v1.2h-.8z"/>
<path d="M244.8 111.1h.8v1.3h-.8z"/>
<path d="M244.8 112.8h.8v1.8h-.8z"/>
<path d="M76.4 126.9h.5v4.1h-.5z"/>
<path d="M75.4 126.9h.5v4.1h-.5z"/>
<path d="M81.5 111.7h.5v4h-.5z"/>
<path d="M80.5 111.7h.5v4h-.5z"/>
<path d="M181.3 43.9h.8v1.2h-.8z"/>
<path d="M181.3 40h.8v1.3h-.8z"/>
<path d="M181.3 41.7h.8v1.8h-.8z"/>
<path d="M181.3 69.3h.8v1.2h-.8z"/>
<path d="M181.3 65.4h.8v1.3h-.8z"/>
<path d="M181.3 67.1h.8v1.8h-.8z"/>
<path d="M127.2 106.6h.5v4h-.5z"/>
<path d="M126.2 106.6h.5v4h-.5z"/>
<path d="M144 132h4v.5h-4z"/>
<path d="M144 133h4v.5h-4z"/>
<path d="M60.2 105.1h4v.5h-4z"/>
<path d="M60.2 104h4v.5h-4z"/>
<path d="M79 139.6h.5v4.1h-.5z"/>
<path d="M77.9 139.6h.5v4.1h-.5z"/>
<path d="M127.2 101.5h.5v4.1h-.5z"/>
<path d="M126.2 101.5h.5v4.1h-.5z"/>
<path d="M159.2 51.7h4.1v.5h-4.1z"/>
<path d="M159.2 50.7h4.1v.5h-4.1z"/>
<path d="M166.8 51.7h4.1v.5h-4.1z"/>
<path d="M166.8 50.7h4.1v.5h-4.1z"/>
<path d="M156.7 60.9h4v.5h-4z"/>
<path d="M156.7 61.9h4v.5h-4z"/>
<path d="M164.3 60.9h4.1v.5h-4.1z"/>
<path d="M164.3 61.9h4.1v.5h-4.1z"/>
<path d="M171.9 60.9h4.1v.5h-4.1z"/>
<path d="M171.9 61.9h4.1v.5h-4.1z"/>
<path d="M95.7 32.9h4.1v.5h-4.1z"/>
<path d="M95.7 34h4.1v.5h-4.1z"/>
<path d="M90.6 32.9h4.1v.5h-4.1z"/>
<path d="M90.6 34h4.1v.5h-4.1z"/>
<path d="M224.7 43.9h10.2v2.5h-10.2z"/>
<path d="M224.7 71.8h10.2v2.5h-10.2z"/>
<path d="M202.4 56.8h4v.5h-4z"/>
<path d="M202.4 55.8h4v.5h-4z"/>
<path d="M208.5 96.4h.5v4.1h-.5z"/>
<path d="M207.5 96.4h.5v4.1h-.5z"/>
<path d="M255.8 55.3h1.9v7.6h-1.9z"/>
<path d="M260.9 52.7h1.9v5.1h-1.9z"/>
<path d="M260.9 60.4h1.9v5h-1.9z"/>
<path d="M240.5 69.5h4v.5h-4z"/>
<path d="M240.5 68.5h4v.5h-4z"/>
<path d="M197.7 56.9h3.3v.9h-3.3z"/>
<path d="M192.6 56.9h3.3v.9h-3.3z"/>
</g>
<path d="M27.3 70.5h11.4v10.2h-11.4zM182.8 88.3h2.6M95.2 106.1h25.4v35.5h-25.4zM80 174.6l10.1-5.1v10.2zM133.3 174.6l10.2-5.1v10.2z" fill="none" stroke="#800000" stroke-width=".42"/>
<g fill="#800000" stroke="#800000" stroke-width=".18">
<path d="M160.2 146.2l.4 .1 .1 .4h-.5z" fill-rule="evenodd"/>
<path d="M160.2 146.7h.5l-.1 .4-.3 .1z" fill-rule="evenodd"/>
<path d="M159.3 146.4l.4-.2v1h-.2l-.3-.3z" fill-rule="evenodd"/>
<circle cx="237.4" cy="121.9" r=".36"/>
<circle cx="237.4" cy="125.8" r=".36"/>
<circle cx="247.6" cy="111.8" r=".36"/>
<circle cx="247.6" cy="115.6" r=".36"/>
<circle cx="184.1" cy="40.7" r=".36"/>
<circle cx="184.1" cy="44.5" r=".36"/>
<circle cx="184.1" cy="66.1" r=".36"/>
<circle cx="184.1" cy="69.9" r=".36"/>
</g>
<path d="M204.4 68v5" fill="none" stroke="#800000" stroke-width=".51"/>
<g fill="none" stroke="#008000" stroke-width=".18">
<path d="M39.3 19.7h170.2v55.9M67.3 19.7v50.8M85 29.9h40.7M97.7 37.5h-5v50.8h83.8l7.6-7.6M135.8 29.9h2.6M143.5 29.9h10.1v17.8M161.2 35h-2.5v5M171.4 35v10.1h7.6M191.7 35v2.5h83.8M191.7 24.8h-7.6v12.7M204.4 24.8h2.5l2.6 2.5M237.4 35v2.5"/>
<path d="M245 24.8h-27.9v10.2h-12.7M250.1 24.8h25.4M255.2 35v2.5M262.8 35v2.5M100.3 45.1h-5.1v48.3h40.6v20.3h-12.7M100.3 47.7h-2.6v43.1h40.7v25.4h-15.3M110.4 47.7h5.1M110.4 45.1h5.1M115.5 52.7h-25.4v38.1M146 47.7h22.9M151.1 57.8v22.9h30.5v-2.6l2.5-5.1M163.8 40h-15.3v5.1h-2.5"/>
<path d="M168.9 40h2.5M173.9 57.8h-25.4v27.9h10.2M184.1 52.7h5.1v2.6M184.1 47.7l-2.5 2.5v5.1h-33.1v-5.1h-2.5M184.1 47.7v15.2M184.1 47.7h38.1M194.3 52.7h15.2M222.2 45.1v27.9M237.4 45.1h12.7v10.2h2.6M247.6 45.1v63.5M265.4 57.8h10.1M265.4 52.7h10.1"/>
<path d="M24.1 68v5M24.1 78.1v2.6M41.9 78.1h2.5v5.1M44.4 70.5v2.5h-2.5M85 65.4h15.3l2.5-5v5M113 60.4v2.5h2.5M113 65.4h2.5M115.5 60.4h-63.5v91.4h35.6l2.5-5.1-2.5 2.5h-33v-83.8h20.3M123.1 75.6h2.6M135.8 75.6h2.6M146 62.9h7.6v12.7h-10.1M146 65.4v5.1h12.7v5.1h2.5"/>
<path d="M146 60.4h2.5M153.6 65.4h20.3M168.9 70.5h10.1M171.4 70.5v5.1h-5.1M184.1 73l-2.5 2.6M184.1 73v12.7M189.2 60.4v10.1M189.2 70.5l-2.6 2.5h-2.5M194.3 60.4v2.5h10.1M199.3 60.4v10.1h-10.1M204.4 60.4v7.6M204.4 73v2.6"/>
<path d="M252.7 62.9h-2.6v10.1h-12.7v45.8M265.4 60.4h10.1M265.4 65.4h10.1M24.1 90.8v7.6h2.5M31.7 98.4h10.2M36.8 98.4v5.1M47 98.4h22.8M62.2 98.4v2.6M67.3 80.7v2.5h2.5v2.5h2.6M72.4 88.3h-2.6v5.1h-2.5v7.6M80 98.4h7.6v12.7h5.1M82.5 98.4v5.1"/>
<path d="M105.4 98.4h2.5M118.1 98.4h5v10.2M184.1 80.7l7.6 5h2.6v12.7h10.1M184.1 80.7l7.6 10.1v48.3h45.7v-10.2M184.1 80.7l5.1 10.1v50.8h58.4v-22.8M184.1 80.7l-7.6 5h-7.6M184.1 80.7l-5.1 10.1v55.9h-17.8M184.1 80.7l-7.6 10.1v5.1h-43.2v12.7h-2.5M209.5 85.7h2.5M209.5 80.7v12.7h2.5M212 98.4h15.3M222.2 85.7h2.5v12.7"/>
<path d="M222.2 98.4v5.1h-50.8M222.2 93.4h17.8M232.3 98.4h5.1M245 93.4h2.6M34.3 108.6h-2.6v5.1M36.8 108.6v2.5h45.7v-2.5M62.2 108.6v2.5M67.3 111.1v35.6h91.4M67.3 118.8h5.1M67.3 113.7h10.1M82.5 118.8h10.2M85 113.7h7.7"/>
<path d="M90.1 101v27.9M123.1 103.5h-30.4v5.1M130.8 103.5h2.5M148.5 103.5h-5v15.3h-10.2v17.7M158.7 103.5h2.5M214.6 116.2h-40.7v5.1h-50.8M217.1 111.1h-5.1v5.1M222.2 111.1h5.1v5.1M224.7 116.2h17.8M31.7 123.8v50.8h45.7M49.5 139.1h38.1M67.3 128.9h5.1"/>
<path d="M67.3 123.8h5.1M80 128.9h12.7M82.5 123.8h10.2M92.7 139.1h-2.6v15.2h-30.4v33h96.5v-2.5M92.7 134h-5.1v7.6h-5.1M123.1 139.1h2.6v7.6M123.1 128.9h25.4M123.1 134h10.2M123.1 123.8h50.8v2.6h40.7M146 136.5v10.2M158.7 128.9h5.1M212 126.4v5.1h5.1"/>
<path d="M224.7 126.4h7.6M227.3 126.4v5.1h-5.1M67.3 141.6h7.6M146 141.6h17.8M64.7 174.6v-17.8h63.5v17.8h2.6M74.9 164.5h-5.1v22.8M74.9 174.6v2.6M82.5 164.5h2.5v2.5M92.7 172.1h7.6v5.1M100.3 161.9h73.6M113 161.9v5.1h2.5M113 174.6v2.6"/>
<path d="M115.5 174.6h-20.3v2.6h-2.5M146 172.1h5.1v5.1M156.2 174.6v2.6M158.7 174.6h-10.2v2.6h-2.5M168.9 174.6h5M85 182.2v5.1"/>
</g>
<g fill="#008000" stroke="#008000" stroke-width=".18">
<circle cx="85" cy="164.5" r=".51"/>
<circle cx="97.7" cy="29.9" r=".51"/>
<circle cx="92.7" cy="29.9" r=".51"/>
<circle cx="184.1" cy="80.7" r=".51"/>
<circle cx="92.7" cy="37.5" r=".51"/>
<circle cx="166.3" cy="57.8" r=".51"/>
<circle cx="158.7" cy="57.8" r=".51"/>
<circle cx="151.1" cy="57.8" r=".51"/>
<circle cx="189.2" cy="70.5" r=".51"/>
<circle cx="184.1" cy="73" r=".51"/>
<circle cx="148.5" cy="60.4" r=".51"/>
<circle cx="204.4" cy="62.9" r=".51"/>
<circle cx="199.3" cy="62.9" r=".51"/>
<circle cx="133.3" cy="103.5" r=".51"/>
<circle cx="113" cy="161.9" r=".51"/>
<circle cx="151.1" cy="161.9" r=".51"/>
<circle cx="237.4" cy="24.8" r=".51"/>
<circle cx="255.2" cy="24.8" r=".51"/>
<circle cx="262.8" cy="24.8" r=".51"/>
<circle cx="100.3" cy="172.1" r=".51"/>
<circle cx="36.8" cy="98.4" r=".51"/>
<circle cx="74.9" cy="174.6" r=".51"/>
<circle cx="64.7" cy="174.6" r=".51"/>
<circle cx="113" cy="174.6" r=".51"/>
<circle cx="133.3" cy="134" r=".51"/>
<circle cx="151.1" cy="172.1" r=".51"/>
<circle cx="156.2" cy="174.6" r=".51"/>
<circle cx="67.3" cy="19.7" r=".51"/>
<circle cx="209.5" cy="27.3" r=".51"/>
<circle cx="199.3" cy="52.7" r=".51"/>
<circle cx="204.4" cy="52.7" r=".51"/>
<circle cx="209.5" cy="52.7" r=".51"/>
<circle cx="67.3" cy="128.9" r=".51"/>
<circle cx="67.3" cy="123.8" r=".51"/>
<circle cx="67.3" cy="118.8" r=".51"/>
<circle cx="67.3" cy="111.1" r=".51"/>
<circle cx="146" cy="141.6" r=".51"/>
<circle cx="67.3" cy="141.6" r=".51"/>
<circle cx="125.7" cy="146.7" r=".51"/>
<circle cx="146" cy="146.7" r=".51"/>
<circle cx="90.1" cy="146.7" r=".51"/>
<circle cx="102.8" cy="60.4" r=".51"/>
<circle cx="113" cy="60.4" r=".51"/>
<circle cx="67.3" cy="113.7" r=".51"/>
<circle cx="62.2" cy="111.1" r=".51"/>
<circle cx="133.3" cy="146.7" r=".51"/>
<circle cx="151.1" cy="187.3" r=".51"/>
<circle cx="100.3" cy="187.3" r=".51"/>
<circle cx="85" cy="187.3" r=".51"/>
<circle cx="113" cy="187.3" r=".51"/>
<circle cx="74.9" cy="187.3" r=".51"/>
<circle cx="69.8" cy="187.3" r=".51"/>
<circle cx="255.2" cy="37.5" r=".51"/>
<circle cx="262.8" cy="37.5" r=".51"/>
<circle cx="237.4" cy="37.5" r=".51"/>
<circle cx="153.6" cy="47.7" r=".51"/>
<circle cx="161.2" cy="47.7" r=".51"/>
<circle cx="212" cy="116.2" r=".51"/>
<circle cx="212" cy="126.4" r=".51"/>
<circle cx="184.1" cy="47.7" r=".51"/>
<circle cx="184.1" cy="52.7" r=".51"/>
<circle cx="153.6" cy="55.3" r=".51"/>
<circle cx="161.2" cy="55.3" r=".51"/>
<circle cx="168.9" cy="55.3" r=".51"/>
<circle cx="222.2" cy="47.7" r=".51"/>
<circle cx="227.3" cy="116.2" r=".51"/>
<circle cx="227.3" cy="126.4" r=".51"/>
<circle cx="242.5" cy="45.1" r=".51"/>
<circle cx="247.6" cy="93.4" r=".51"/>
<circle cx="247.6" cy="45.1" r=".51"/>
<circle cx="102.8" cy="52.7" r=".51"/>
<circle cx="82.5" cy="98.4" r=".51"/>
<circle cx="67.3" cy="98.4" r=".51"/>
<circle cx="67.3" cy="93.4" r=".51"/>
<circle cx="62.2" cy="98.4" r=".51"/>
<circle cx="171.4" cy="40" r=".51"/>
<circle cx="158.7" cy="40" r=".51"/>
<circle cx="158.7" cy="70.5" r=".51"/>
<circle cx="171.4" cy="70.5" r=".51"/>
<circle cx="171.4" cy="75.6" r=".51"/>
<circle cx="146" cy="128.9" r=".51"/>
<circle cx="87.6" cy="139.1" r=".51"/>
<circle cx="82.5" cy="139.1" r=".51"/>
<circle cx="237.4" cy="98.4" r=".51"/>
<circle cx="237.4" cy="73" r=".51"/>
<circle cx="242.5" cy="73" r=".51"/>
<circle cx="67.3" cy="83.2" r=".51"/>
<circle cx="222.2" cy="98.4" r=".51"/>
<circle cx="224.7" cy="93.4" r=".51"/>
<circle cx="224.7" cy="98.4" r=".51"/>
<circle cx="123.1" cy="108.6" r=".51"/>
<circle cx="123.1" cy="103.5" r=".51"/>
<circle cx="158.7" cy="65.4" r=".51"/>
<circle cx="166.3" cy="65.4" r=".51"/>
<circle cx="153.6" cy="65.4" r=".51"/>
<circle cx="90.1" cy="128.9" r=".51"/>
<circle cx="82.5" cy="128.9" r=".51"/>
<circle cx="209.5" cy="85.7" r=".51"/>
</g>
<path d="M25.8 18.5h12.3l1.2 1.2-1.2 1.3h-12.3zM44.4 58.5l1.3 1.2v10.8h-2.5v-10.8zM37.8 137.8h10.4l1.3 1.3-1.3 1.3h-10.4zM163.8 128.9l1.3-1.2h7.9v2.5h-7.9zM163.8 141.6l1.3-1.2h10.2v2.5h-10.2z" fill="none" stroke="#008080" stroke-width=".25"/>
<path d="M43.6 64v5.6" fill="none" stroke="#008080" stroke-width=".18"/>
<g font-size="2.9" fill="#808080">
<text x="106" y="105.2">IC3</text>
<text x="101.6" y="144.6">LM5041B</text>
</g>
<g font-size="2.5" fill="#808080">
<text x="245.3" y="23.1">D9</text>
<text x="128.9" y="28.4">R18</text>
<text x="139.3" y="28">D10</text>
<text x="238.7" y="30">R19</text>
<text x="243.9" y="28.7">BAS316</text>
<text x="256.5" y="30">R20</text>
<text x="264.1" y="30">R</text>
<text x="265.9" y="30">21</text>
<text x="73.4" y="31">+12V</text>
<text x="85.9" y="33.3">C26</text>
<text x="87.7" y="35.2">1u</text>
<text x="99.9" y="35.2">100n</text>
<text x="99.9" y="33.3">C27</text>
<text x="127" y="33.2">10R</text>
<text x="139.3" y="33.9">C3D02065E</text>
<text x="164.4" y="33.8">10R</text>
<text x="164.4" y="31.6">R22</text>
<text x="195.9" y="34.6">TR2</text>
<text x="238.7" y="32.2">10K</text>
<text x="256.5" y="32.2">6R2</text>
<text x="264.1" y="32.2">N</text>
<text x="265.9" y="32.2">.C.</text>
<text x="128.6" y="41.7">IC2</text>
<text x="164" y="38.3">D11</text>
<text x="186.6" y="41.9">Q2</text>
<text x="193.8" y="36.9">53100C</text>
<text x="224.7" y="41.3">L5</text>
<text x="102.8" y="44">R23</text>
<text x="108.5" y="47.2">100R</text>
<text x="108.5" y="44.6">100R</text>
<text x="163.9" y="43.6">N.C.</text>
<text x="224.7" y="43.2">60B684C</text>
<text x="102.8" y="50.6">R24</text>
<text x="148.8" y="50.5">C28</text>
<text x="156.4" y="50.5">C29</text>
<text x="164" y="50.5">C30</text>
<text x="230" y="52.2">22R/2-3W</text>
<text x="236.7" y="50">R25</text>
<text x="257.7" y="51.5">TR3</text>
<text x="105" y="58.1">100n</text>
<text x="105" y="56.2">C34</text>
<text x="148.6" y="54.3">10n</text>
<text x="155.4" y="54.3">100n</text>
<text x="163.1" y="54.3">100n</text>
<text x="184.4" y="55.9">D12</text>
<text x="195.4" y="54.8">C31</text>
<text x="200.5" y="54.8">C32</text>
<text x="204.7" y="54.9">C33</text>
<text x="20.9" y="62.3">+12V</text>
<text x="77.4" y="63.9">R27</text>
<text x="105.4" y="63.9">R28</text>
<text x="153.6" y="60.6">10n</text>
<text x="153.9" y="64.4">C35</text>
<text x="160.5" y="60.6">100n</text>
<text x="161.5" y="64.4">C36</text>
<text x="168.1" y="60.6">100n</text>
<text x="169.1" y="64.4">C37</text>
<text x="230" y="62.4">22R/2-3W</text>
<text x="236.7" y="60.1">R26</text>
<text x="29.8" y="69.9">OK2</text>
<text x="78.1" y="68.4">1R</text>
<text x="105.4" y="68.7">30K</text>
<text x="121.9" y="70.3">SI8233BB-D-IS1</text>
<text x="161.9" y="69.4">10R</text>
<text x="161.9" y="67.1">R29</text>
<text x="176.3" y="67.3">Q3</text>
<text x="224.7" y="71.2">L6</text>
<text x="229.7" y="71.4">4n7/200V</text>
<text x="235.8" y="68.9">C38</text>
<text x="60.2" y="77.9">220K</text>
<text x="61.4" y="75.7">R30</text>
<text x="111.5" y="76.7">+12V</text>
<text x="128.9" y="74.1">R31</text>
<text x="139.3" y="73.8">D13</text>
<text x="161.5" y="73.8">D14</text>
<text x="173.9" y="74.1">R32</text>
<text x="24.1" y="83.2">T</text>
<text x="25.6" y="83.2">LP291-GB.SE-T</text>
<text x="73.6" y="83.8">TP2</text>
<text x="127" y="78.9">10R</text>
<text x="137.9" y="79.2">1N5819HW-</text>
<text x="151.6" y="79.2">7-F</text>
<text x="161.4" y="79.2">N.C.</text>
<text x="173.9" y="78.9">47K</text>
<text x="194.7" y="79.3">GNDA</text>
<text x="211.4" y="81.1">US1M-DIO</text>
<text x="211.4" y="78.3">D15</text>
<text x="224.7" y="78.8">60B684C</text>
<text x="25.4" y="87.8">1K</text>
<text x="25.4" y="85.5">R33</text>
<text x="41.2" y="89.6">GND</text>
<text x="60.2" y="89.9">100K</text>
<text x="61.4" y="87.8">R36</text>
<text x="161.2" y="84.3">R34</text>
<text x="166.3" y="85.5">1R</text>
<text x="214.6" y="89.1">22R/2-3W</text>
<text x="214.6" y="84.3">R35</text>
<text x="84.3" y="95.4">R38</text>
<text x="183" y="91">0V</text>
<text x="214.6" y="91.9">R37</text>
<text x="240.9" y="91.5">D16</text>
<text x="26.9" y="96.7">D17</text>
<text x="42.1" y="96.7">D18</text>
<text x="72.4" y="97">R39</text>
<text x="73" y="101.8">1K</text>
<text x="84.3" y="97.9">10R</text>
<text x="94.4" y="98.3">+12V</text>
<text x="111.1" y="97">R40</text>
<text x="111.7" y="101.8">10R</text>
<text x="151.7" y="100.1">R41</text>
<text x="164.4" y="100.1">R42</text>
<text x="209.1" y="100.6">100n/500V</text>
<text x="209.1" y="98.1">C39</text>
<text x="214.6" y="96.7">22R/2-3W</text>
<text x="223.7" y="101.9">C3D02065E</text>
<text x="228.2" y="96.5">D19</text>
<text x="240.2" y="96.8">C3D02</text>
<text x="248" y="96.8">065E</text>
<text x="24.9" y="102">BAS316</text>
<text x="38.7" y="106.7">Q4</text>
<text x="39.5" y="102">BAS316</text>
<text x="55.5" y="104.4">C40</text>
<text x="55.9" y="106.3">10n</text>
<text x="68.5" y="107.5">10K</text>
<text x="68.5" y="105.2">R43</text>
<text x="76.4" y="105.4">ZD4</text>
<text x="127.8" y="105.7">1u</text>
<text x="127.8" y="103.1">C41</text>
<text x="151.7" y="102.4">30K</text>
<text x="163.1" y="102.4">100K</text>
<text x="218" y="107.5">D20</text>
<text x="82.1" y="113.3">C43</text>
<text x="127.8" y="110.8">100n</text>
<text x="127.8" y="108.2">C42</text>
<text x="250.1" y="113.1">Q5</text>
<text x="33" y="118.5">R45</text>
<text x="75.5" y="117.3">R46</text>
<text x="80.6" y="118.3">33K</text>
<text x="82.1" y="115.8">10n</text>
<text x="217.7" y="119.5">22R</text>
<text x="217.7" y="114.7">R44</text>
<text x="33" y="120.8">4K7</text>
<text x="75.5" y="122.3">R47</text>
<text x="80.6" y="123.3">51K</text>
<text x="217.1" y="124.9">R48</text>
<text x="240" y="123.8">Q6</text>
<text x="77.1" y="131.1">100</text>
<text x="77.1" y="128.5">C44</text>
<text x="81.2" y="131.1">n</text>
<text x="152.4" y="127.4">R49</text>
<text x="217.7" y="129.7">22R</text>
<text x="76.3" y="136.3">N.C.</text>
<text x="76.7" y="134.1">R50</text>
<text x="139.3" y="133">C45</text>
<text x="141.1" y="134.9">1n</text>
<text x="152.4" y="132.2">1K</text>
<text x="218" y="134.8">D21</text>
<text x="79.6" y="143.8">100p</text>
<text x="79.6" y="141.2">C46</text>
<text x="126.1" y="143.9">750R</text>
<text x="127.5" y="141.7">R51</text>
<text x="157.4" y="145.4">JP4</text>
<text x="87" y="161.3">+12V</text>
<text x="72.3" y="166.6">100n</text>
<text x="73.2" y="164.1">C47</text>
<text x="94.5" y="166.8">R52</text>
<text x="115.5" y="165.6">B2B-ZR</text>
<text x="121.9" y="167.9">X3-1</text>
<text x="152.4" y="166.8">R53</text>
<text x="73.1" y="172">LM258D</text>
<text x="77" y="169.4">IC4B</text>
<text x="94.6" y="169">4K7</text>
<text x="152.4" y="169">5K6</text>
<text x="161.2" y="173.1">R54</text>
<text x="121.9" y="175.5">X3-2</text>
<text x="132" y="179.1">IC4A</text>
<text x="161.2" y="177.9">30K</text>
<text x="76.2" y="183.9">1K</text>
<text x="76.2" y="181.7">R55</text>
<text x="85.7" y="182.2">IC4P</text>
<text x="94.5" y="182">R56</text>
<text x="94.6" y="184.3">30K</text>
<text x="114.3" y="183.9">10K</text>
<text x="114.3" y="181.7">R57</text>
<text x="132" y="181.6">LM258D</text>
<text x="145.2" y="182">R58</text>
<text x="146.8" y="184.3">1K</text>
<text x="158.3" y="182.5">1u</text>
<text x="158.3" y="180.6">C48</text>
</g>
<text font-size="2.5" fill="#c0c0c0" x="21.6" y="55.3">OVP and OTP</text>
<g font-size="2.1" fill="#808080">
<text x="192.7" y="24.5">8</text>
<text x="202.2" y="24.5">7</text>
<text x="191.4" y="33.4" transform="rotate(-90 191.4 33.4)">1</text>
<text x="204.1" y="33.4" transform="rotate(-90 204.1 33.4)">3</text>
<text x="116.5" y="44.8">1</text>
<text x="116.5" y="47.3">2</text>
<text x="120.4" y="45.9">VIA</text>
<text x="136.6" y="45.9">VOA</text>
<text x="143.8" y="44.8">15</text>
<text x="143.8" y="47.3">16</text>
<text x="114.5" y="52.4">3*2</text>
<text x="120.4" y="53.5">VDDI</text>
<text x="120.4" y="48.4">VIB</text>
<text x="134.9" y="51">GNDA</text>
<text x="135.2" y="48.4">VDDA</text>
<text x="143.8" y="49.8">14</text>
<text x="116.5" y="60">4</text>
<text x="116.5" y="62.5">5</text>
<text x="116.5" y="65.1">6</text>
<text x="120.4" y="61.1">GNDI</text>
<text x="120.4" y="63.7">DISABLE</text>
<text x="134.9" y="61.1">GNDB</text>
<text x="135.2" y="63.7">VDDB</text>
<text x="143.8" y="65.1">10</text>
<text x="143.8" y="62.5">11</text>
<text x="143.8" y="60">9</text>
<text x="120.4" y="66.2">DT</text>
<text x="136.6" y="66.2">VOB</text>
<text x="25.1" y="72.7">1</text>
<text x="25.1" y="77.8">2</text>
<text x="39.7" y="77.8">3</text>
<text x="39.7" y="72.7">4</text>
<text x="92.5" y="113.3">13</text>
<text x="92.5" y="110.8">16</text>
<text x="93.7" y="108.3">1</text>
<text x="97.6" y="109.4">VIN</text>
<text x="97.6" y="111.9">UVLO</text>
<text x="113.8" y="109.4">VCC</text>
<text x="121" y="113.3">5</text>
<text x="121" y="108.3">7</text>
<text x="92.5" y="118.4">14</text>
<text x="97.6" y="114.4">SS</text>
<text x="97.6" y="119.5">TIME</text>
<text x="115.2" y="114.4">HD</text>
<text x="115.5" y="117">LD</text>
<text x="121" y="115.9">6</text>
<text x="92.5" y="123.5">15</text>
<text x="97.6" y="124.6">RT/SYNC</text>
<text x="112.3" y="122.1">PUSH</text>
<text x="112.9" y="124.6">PULL</text>
<text x="121" y="120.9">8</text>
<text x="121" y="123.5">9</text>
<text x="93.7" y="128.6">4</text>
<text x="97.6" y="129.7">REF</text>
<text x="115.3" y="129.7">CS</text>
<text x="121" y="128.6">12</text>
<text x="93.7" y="133.6">3</text>
<text x="97.6" y="134.8">COMP</text>
<text x="115.5" y="134.8">FB</text>
<text x="121" y="133.6">2</text>
<text x="92.5" y="138.7">11</text>
<text x="97.6" y="139.8">AGND</text>
<text x="112.1" y="139.8">PGND</text>
<text x="121" y="138.7">10</text>
<text x="84.7" y="169.8" transform="rotate(-90 84.7 169.8)">8</text>
<text x="90.5" y="171.7">6</text>
<text x="143.8" y="171.7">2</text>
<text x="78.4" y="174.3">7</text>
<text x="90.5" y="176.8">5</text>
<text x="131.8" y="174.3">1</text>
<text x="143.8" y="176.8">3</text>
<text x="84.7" y="180.7" transform="rotate(-90 84.7 180.7)">4</text>
</g>
<g font-size="1.8" fill="#008080">
<text x="26.7" y="20.4">DC_BUS/1.1B</text>
<text x="189.6" y="19.1">DC_BUS</text>
<text x="268.4" y="24.2">CT_OUT</text>
<text x="148.5" y="39.4">HI_OU</text>
<text x="154" y="39.4">T</text>
<text x="270.4" y="36.9">AGND</text>
<text x="97.8" y="44.5">HD</text>
<text x="97.8" y="47">LD</text>
<text x="108.5" y="52.1">REF</text>
<text x="185.4" y="49.6">BUCK_OUT</text>
<text x="263.9" y="52.1">S1_DOT_OUT</text>
<text x="263.9" y="59.7">S2_DOT_OUT</text>
<text x="268.6" y="57.2">S1_OUT</text>
<text x="268.6" y="64.8">S2_OUT</text>
<text x="45.1" y="69.6" transform="rotate(-90 45.1 69.6)">FAULT/3.1C</text>
<text x="154.3" y="69.9">LO_OUT</text>
<text x="203.1" y="115.6">PUSH</text>
<text x="203.1" y="125.7">PULL</text>
<text x="165.1" y="129.6">CT_OUT</text>
<text x="130.8" y="133.4">FB</text>
<text x="38.6" y="139.7">COMP/3.1C</text>
<text x="165.1" y="142.3">AGND/3.1D</text>
<text x="67.9" y="146.1">AGND</text>
<text x="134.6" y="146.1">AGND</text>
<text x="166.5" y="161.3">+5VREF</text>
<text x="171.7" y="174">FB</text>
</g>
<g font-size="1.8" fill="#800080">
<text x="26.6" y="41.3">V(ULVO, min) = 2.5 V =&gt; Vin= 120 Vdc (85 Vac)</text>
<text x="26.6" y="43.9">V(ULVO, max) = 7.8 V =&gt; Vin= 374 Vdc (265 Vac)</text>
<text x="26.6" y="45.8">therefore limitation with ZD5 is required</text>
<text x="26.6" y="48.9">Use TP2 jumper for Vin below 120 Vdc</text>
</g>
<g font-size="1.8" fill="#808080">
<text x="186.6" y="44.5">C3M0280090D</text>
<text x="196" y="62.4" transform="rotate(-90 196 62.4)">MHD</text>
<text x="201.1" y="62.4" transform="rotate(-90 201.1 62.4)">MHD</text>
<text x="167.7" y="69.9">C3M0280090D</text>
<text x="187.7" y="66.5" transform="rotate(-90 187.7 66.5)">C3D06065A</text>
<text x="196" y="71.5" transform="rotate(-90 196 71.5)">U</text>
<text x="196" y="70.2" transform="rotate(-90 196 70.2)">CY2G121</text>
<text x="201.1" y="71.5" transform="rotate(-90 201.1 71.5)">UCY2G121</text>
<text x="206.1" y="66.4" transform="rotate(-90 206.1 66.4)">100n/500V</text>
<text x="252.7" y="70.5">2:1:1 (30/15/15 turns)</text>
<text x="252.7" y="68.6">VAC T60006-L2025-W380</text>
<text x="203.8" y="72.1" transform="rotate(-90 203.8 72.1)">SH1</text>
<text x="252.7" y="73.1">Pri: Ø 0.4 mm x 3 + CB-HFT2.4</text>
<text x="252.7" y="75">Sec: Ø 0.4 mm x 6</text>
<text x="73.9" y="107">PDZ6.2B</text>
<text x="38.7" y="108.6">NYC0102BLT1G</text>
<text x="214.1" y="109.6">1N5819HW-7-F</text>
<text x="250.1" y="115.6">C3M0280090D</text>
<text x="240" y="126.4">C3M0280</text>
<text x="247.7" y="126.4">090D</text>
<text x="214.7" y="136.3">1N5819HW-7-F</text>
</g>
<g font-size="1.8" fill="#800000">
<text x="193.7" y="54.9" transform="rotate(-90 193.7 54.9)">+</text>
<text x="198.8" y="54.9" transform="rotate(-90 198.8 54.9)">+</text>
<text x="19" y="188.6">Licensed under the TAPR Open Hardware License (www.tapr.org/OHL)</text>
<text x="19" y="190.5">More info at https://www.envox.hr/eez</text>
<text x="19" y="192.4">Repository: https://github.com/eez-open</text>
</g>
<g font-size="1.8" fill="#f00">
<text x="252.7" y="77.5">Pri 30 turns, Sec 2 x 15</text>
<text x="83.8" y="133.4">2</text>
<text x="84.8" y="133.4">K2</text>
</g>
</svg>
